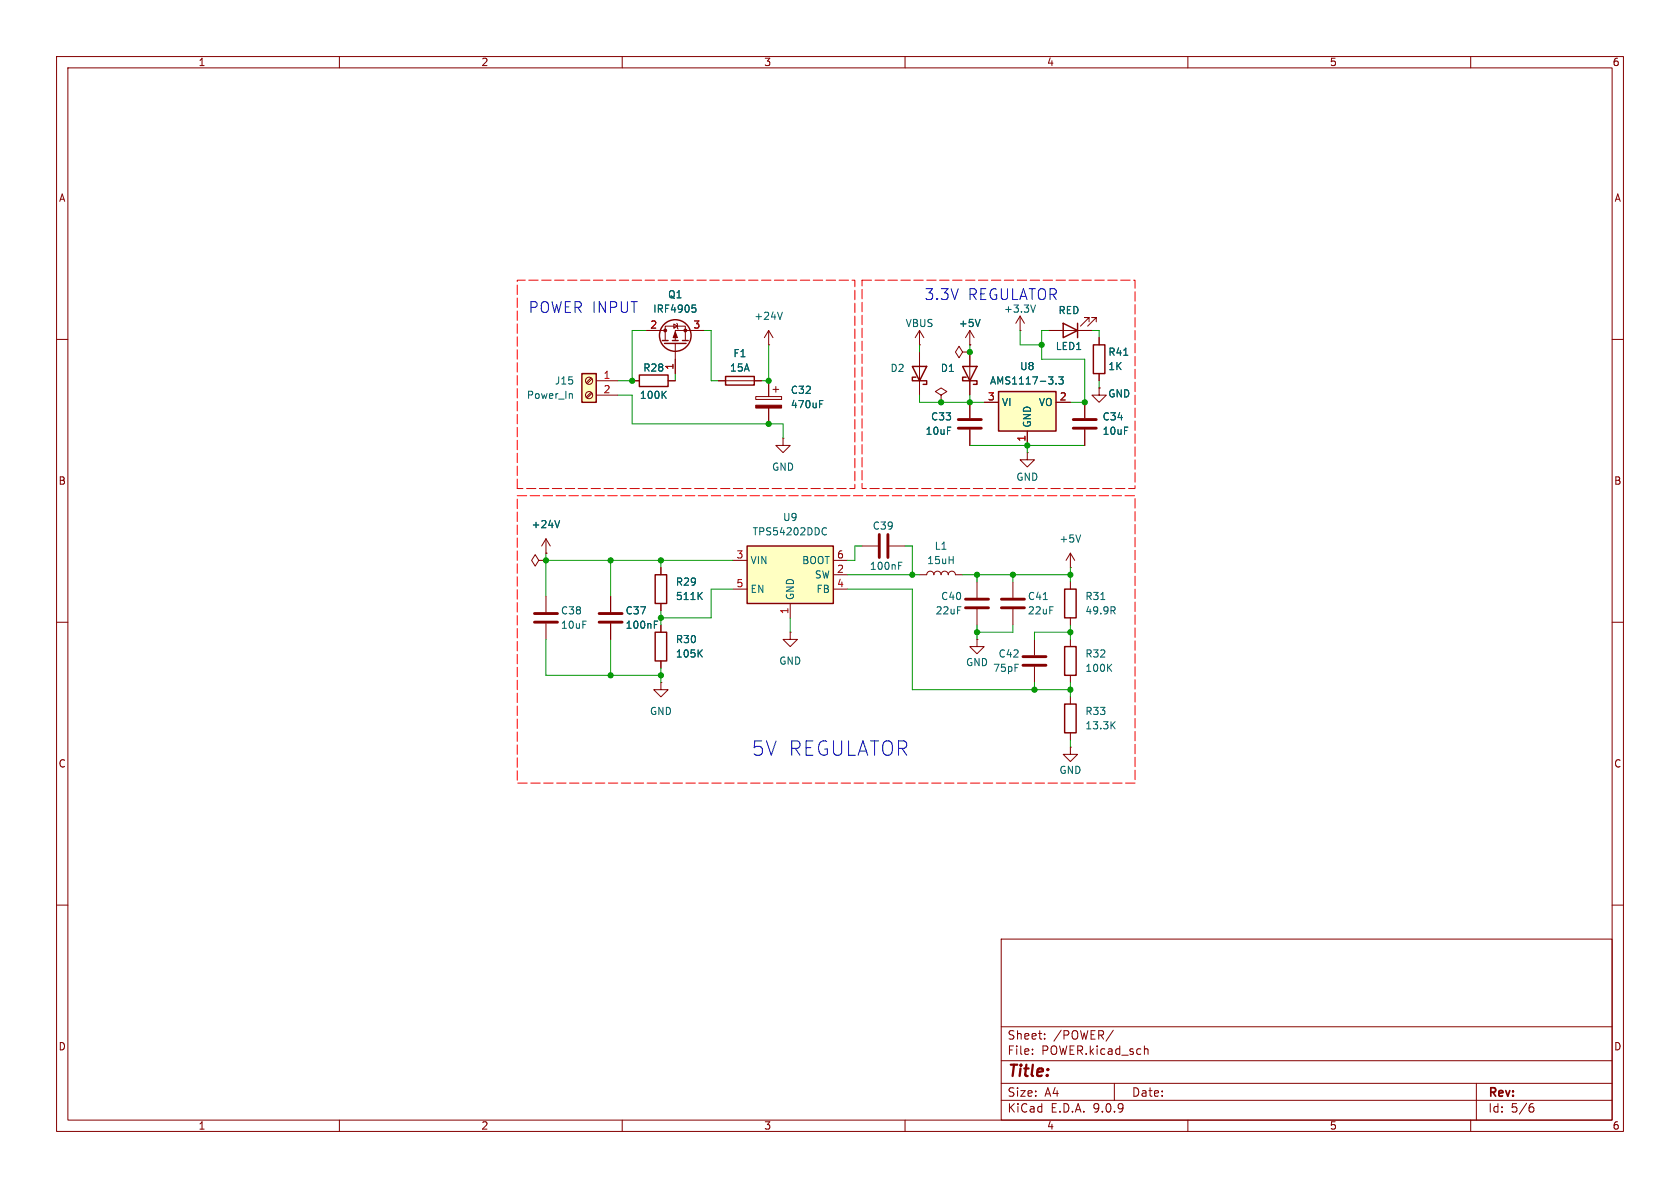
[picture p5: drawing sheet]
<svg xmlns="http://www.w3.org/2000/svg" width="297mm" height="210mm" viewBox="0 0 297 210" stroke-linecap="round" stroke-linejoin="round" font-family="sans-serif">
<g fill="none" stroke="#840000" stroke-width=".18">
<path d="M10 10h277v190h-277zM12 12h273v186h-273zM60 10v2M110 10v2M160 10v2M210 10v2M260 10v2M114.3 58.4h3.3M119.1 57.3l.7 .4-.7 .3zM119.6 57.2l.2 .1v.7l.1 .2M124.5 58.4h-5.1v1.8M171.4 58.4l-.7 1.3"/>
<path d="M171.4 58.4l.8 1.3M171.4 58.4v2.6M10 60h2M117.6 60.2v-2.5h3.6v2.5M119.4 60.7v5.3M133.6 70.1h4.6v.5h-4.6zM135.9 67.3v2.8M135.9 72.1v2.8M136.7 68.8h1M137.2 68.3v1M171.4 61h.1M285 60h2"/>
<path d="M95.2 99.1l-.6-1.1-.6 1.1 .6 1 .6-1h1.3M96.5 99.1h.1M152.4 96.5h2.8M157.2 96.5h2.8M189.2 97.8v2.5M189.2 97.8l-.7 1.3M189.2 97.8l.8 1.3M10 110h2M139.7 111.8v1.2h1.3l-1.3 1.3-1.3-1.3h1.3M139.7 111.8h.1M162.6 101.6h1.2a.64 .64 0 0 1 .7-.6 .64 .64 0 0 1 .6 .6 .64 .64 0 0 1 .6-.6 .64 .64 0 0 1 .7 .6 .64 .64 0 0 1 .6-.6 .64 .64 0 0 1 .6 .6 .64 .64 0 0 1 .7-.6 .64 .64 0 0 1 .6 .6h1.3M172.7 113v1.3h1.3l-1.3 1.3-1.3-1.3h1.3"/>
<path d="M172.7 113h.1M172.7 102.9v2.8M172.7 107.7v2.8M179.1 102.9v2.8M179.1 107.7v2.8M182.9 113v2.8M182.9 117.9v2.8M189.2 100.3h.1M189.2 102.9v1.2M189.2 109.2v1.3M189.2 113v1.3M189.2 119.4v1.3"/>
<path d="M285 110h2M116.8 120.7v1.2h1.3l-1.3 1.3-1.2-1.3h1.2M116.8 120.7h.1M189.2 132.1v1.3h1.3l-1.3 1.2-1.2-1.2h1.2M189.2 132.1h.1M189.2 123.2v1.3M189.2 129.5v1.3M10 160h2M177 166h108v32h-108zM285 160h2M60 198v2M110 198v2"/>
<path d="M160 198v2M177 194.5h108M177 191.5h108M177 187.5h108M177 181.5h108M182.5 186.3v.1M182.5 185.5v.1M184.7 183.6v.1M184.7 182.8v.1M196.8 182.1l-1.3 2M197 191.5v3M202.4 185.5h.5l.1 .9"/>
<path d="M210 198v2M260 198v2M261 191.5v6.5M270.6 195.7h.4l.2 .3-.1 .5-.5 .1M271 195.1l-.4 .1"/>
</g>
<path d="M155.4 94.5v4.1M157 94.5v4.1M170.7 105.9h4.1M170.7 107.4h4.1M177 105.9h4.1M177 107.4h4.1M180.8 116.1h4.1M180.8 117.6h4.1" fill="none" stroke="#840000" stroke-width=".51"/>
<g fill="none" stroke="#006464" stroke-width=".18">
<path d="M122.4 53.9h.6M122.5 54.4h.3l.2 .2-.1 .5-.4 .1M173.3 56.5l-.5 1.2M144.9 71.4h.4M144.9 70.8h.6M158.9 100h.4M158.9 99.4h.6M191 94.6l-.4 1.2M184.4 106h.8M194.6 106h.7M196 118l.5 .7M196.5 117.4l-.7 .7"/>
<path d="M196.7 107.9l.4 .6M197 107.3l.1 .2-.1 .4M196.6 128.1l.5 .7M197.1 127.6l-.7 .7"/>
</g>
<g fill="none" stroke="#840000" stroke-width=".25">
<path d="M117.1 60.2h1M117.5 60.7h3.8M118.9 60.2h1M120.6 60.2h1.1M188.2 114.3h2v5.1h-2zM188.2 104.1h2v5.1h-2zM188.2 124.5h2v5h-2z"/>
<circle cx="119.4" cy="59.3" r="2.79"/>
</g>
<g fill="#840000" stroke="#840000" stroke-width=".18">
<path d="M119.4 58.7l.4 1h-.8z"/>
<path d="M133.6 71.6h4.6v.5h-4.6z"/>
<circle cx="117.6" cy="58.4" r=".25"/>
<circle cx="121.2" cy="58.4" r=".25"/>
</g>
<path d="M132.1 96.5h15.2v10.2h-15.2z" fill="#ffffc2"/>
<path d="M132.1 96.5h15.2v10.2h-15.2z" fill="none" stroke="#840000" stroke-width=".25"/>
<path d="M162.6 58.4l-.8 1.3M162.6 58.4l.7 1.3M162.6 58.4v2.6M162.6 61h.1M129.5 99.1h2.6M147.3 99.1h2.6M129.5 104.1h2.6M139.7 106.7v2.5M147.3 104.1h2.6M147.3 101.6h2.6" fill="none" stroke="#840000" stroke-width=".18"/>
<path d="M145.6 93.4l.3-.1 .2 .1M146.1 94.4l-.2 .2-.3-.1" fill="none" stroke="#006464" stroke-width=".18"/>
<path d="M102.9 66h2.5v5.1h-2.5z" fill="#ffffc2"/>
<path d="M102.9 66h2.5v5.1h-2.5zM161.3 64.8h2.5l-1.2 2.5zM161.9 66.7h-.6v.6h2.5v.6h-.6M170.2 64.8h2.5l-1.3 2.5zM170.8 66.7h-.6v.6h2.5v.6h-.6" fill="none" stroke="#840000" stroke-width=".25"/>
<g fill="none" stroke="#840000" stroke-width=".18">
<path d="M104.5 66.8l-.9 .8M104.5 69.3l-.9 .9M104.7 67l-.9 .8M104.7 69.5l-.9 .9M105.4 67.3h3.8M105.4 69.9h3.8M138.4 77.5v1.2h1.3l-1.3 1.3-1.2-1.3h1.2M138.4 77.5h.1M162.6 62.2v7.7M166.4 69.9l1-.7-1-.6-1 .6 1 .7v1.2M166.4 71.1h.1M170.2 62.2l-.7-1-.6 1 .6 1 .7-1h1.2"/>
<path d="M171.4 62.2h.1M171.4 62.2v7.7M171.4 71.1v2.8M171.4 75.9v2.8M191.8 71.1v2.8M191.8 75.9v2.8M194.3 68.6v1.3h1.3l-1.3 1.2-1.3-1.2h1.3M194.3 68.6h.1M181.6 80v1.3h1.3l-1.3 1.3-1.3-1.3h1.3M181.6 80h.1"/>
<circle cx="104.1" cy="67.3" r=".63"/>
<circle cx="104.1" cy="69.8" r=".63"/>
</g>
<path d="M101 69.6l.2 .2v.6" fill="none" stroke="#006464" stroke-width=".18"/>
<path d="M169.4 74.2h4.1M169.4 75.7h4.1M189.7 74.2h4.1M189.7 75.7h4.1" fill="none" stroke="#840000" stroke-width=".51"/>
<path d="M176.5 69.2h10.2v7h-10.2z" fill="#ffffc2"/>
<path d="M188 57.2l2.5 1.2-2.5 1.3zM190.5 57.2v2.5M113 66.3h5.1v2h-5.1zM128.3 66.5h5v1.6h-5zM176.5 69.2h10.2v7h-10.2zM193.3 61h2v5h-2zM115.8 111.8h2.1v5h-2.1zM115.8 101.6h2.1v5.1h-2.1z" fill="none" stroke="#840000" stroke-width=".25"/>
<g fill="none" stroke="#840000" stroke-width=".18">
<path d="M114.3 58.4h2.5M121.9 58.4h2.6M135.9 58.4l-.8 1.3M135.9 58.4l.8 1.3M135.9 58.4v2.6M180.3 58.4h.1M180.3 55.9l-.7 1.3M180.3 55.9l.8 1.3M180.3 55.9v2.5M185.4 58.4h7.6M192.5 56.9v-.8h-.7h.7l-1.5 1.6M193.8 56.9v-.8h-.8h.8l-1.5 1.6"/>
<path d="M194.3 59.7v1.3M111.8 67.3h1.2M118.1 67.3h1.3M119.4 63.5v2.5M127 67.3h7.6M135.9 61h.1M135.9 67.3v2.8M135.9 72.1v2.8M166.4 71.1h.1M171.4 61h.1M171.4 62.2h.1M171.4 62.2v2.6"/>
<path d="M171.4 67.3v2.6M171.4 71.1v2.8M171.4 75.9v2.8M174 71.1h2.5M181.6 76.2v2.5M186.7 71.1h2.5M191.8 71.1v2.8M191.8 75.9v2.8M194.3 68.6h.1M194.3 66v1.3M96.5 97.8h.1M96.5 99.1h.1"/>
<path d="M96.5 95.3v2.5M96.5 95.3l-.7 1.2M96.5 95.3l.8 1.2M96.5 105.4v2.8M96.5 110.2v2.8M107.9 105.4v2.8M107.9 110.2v2.8M116.8 100.3v1.3M116.8 106.7v1.3M116.8 110.5v1.3M116.8 116.8v1.3"/>
</g>
<g fill="none" stroke="#006464" stroke-width=".18">
<path d="M122.4 53.9h.6M122.5 54.4h.3l.2 .2-.1 .5-.4 .1M138.3 55.2l-.4 1.3M173.3 56.5l-.5 1.2M183.1 53.9l-.5 1.3M117.2 69.7l.6 .7M117.8 69.2l-.7 .7M144.9 71.4h.4M144.9 70.8h.6M186.7 67.8v.1M187.2 66.6h.8l-.5 .5 .4 .1v.6l-.2 .1-.5-.1M198.7 62.8h.7"/>
<path d="M98.9 92l-.4 1.3M115.7 110.4h.4M115.7 109.8h.6M123.6 115.4l.5 .7M123.6 105.3l.5 .7M124.1 114.9l-.7 .7M124.1 104.7l-.7 .7"/>
</g>
<path d="M94.5 108.5h4.1M94.5 110h4.1M105.9 108.5h4.1M105.9 110h4.1" fill="none" stroke="#840000" stroke-width=".51"/>
<path d="M152.4 49.5h48.3v36.9h-48.3v-36.9M91.4 86.4v-36.9h59.7v36.9h-59.7M91.4 87.6h109.3v50.8h-109.3v-50.8" fill="none" stroke="#f00" stroke-width=".18" stroke-dasharray="1.7 .6"/>
<g fill="none" stroke="#009600" stroke-width=".18">
<path d="M114.3 58.4h-2.5v8.9h-2.6M124.5 58.4h1.2v8.9h1.3M180.3 58.4v2.6h3.8M185.4 58.4h-1.3v5.1h7.7v7.6h-2.6M193 58.4h1.3v1.3M109.2 69.9h2.6v5h26.6v2.6M119.4 66v1.3M135.9 61v6.3h-1.3M162.6 69.9v1.2h11.4M162.6 61v1.2M171.4 78.7h20.4M171.4 61v1.2"/>
<path d="M171.4 69.9v1.2M181.6 78.7v1.3M194.3 67.3v1.3M96.5 99.1h33M96.5 97.8v7.6M107.9 99.1v6.3M116.8 99.1v1.2M152.4 96.5h-1.3v2.6h-1.2M160 96.5h1.3v5.1M96.5 113v6.4h20.3M107.9 113v6.4M116.8 108v2.5"/>
<path d="M116.8 118.1v2.6M129.5 104.1h-3.8v5.1h-8.9M139.7 109.2v2.6M149.9 104.1h11.4v17.8h27.9M149.9 101.6h12.7M170.2 101.6h19M172.7 101.6v1.3M172.7 110.5v2.5M179.1 110.5v1.3h-6.4M179.1 101.6v1.3M189.2 111.8h-6.3v1.2M189.2 100.3v2.6"/>
<path d="M189.2 110.5v2.5M182.9 120.7v1.2M189.2 120.7v2.5M189.2 130.8v1.3"/>
</g>
<g fill="#009600" stroke="#009600" stroke-width=".18">
<circle cx="181.6" cy="78.7" r=".46"/>
<circle cx="179.1" cy="101.6" r=".46"/>
<circle cx="172.7" cy="101.6" r=".46"/>
<circle cx="161.3" cy="101.6" r=".46"/>
<circle cx="189.2" cy="101.6" r=".46"/>
<circle cx="189.2" cy="111.8" r=".46"/>
<circle cx="189.2" cy="121.9" r=".46"/>
<circle cx="182.9" cy="121.9" r=".46"/>
<circle cx="172.7" cy="111.8" r=".46"/>
<circle cx="166.4" cy="71.1" r=".46"/>
<circle cx="171.4" cy="71.1" r=".46"/>
<circle cx="191.8" cy="71.1" r=".46"/>
<circle cx="135.9" cy="74.9" r=".46"/>
<circle cx="135.9" cy="67.3" r=".46"/>
<circle cx="171.4" cy="62.2" r=".46"/>
<circle cx="184.1" cy="61" r=".46"/>
<circle cx="111.8" cy="67.3" r=".46"/>
<circle cx="116.8" cy="99.1" r=".46"/>
<circle cx="107.9" cy="99.1" r=".46"/>
<circle cx="96.5" cy="99.1" r=".46"/>
<circle cx="116.8" cy="109.2" r=".46"/>
<circle cx="107.9" cy="119.4" r=".46"/>
<circle cx="116.8" cy="119.4" r=".46"/>
</g>
<text font-size="3.5" fill="#0000c2" x="132.9" y="133.8">5V REGULATOR</text>
<text font-size="2.8" fill="#840000" x="178" y="190.9">Title:</text>
<g font-size="2.7" fill="#0000c2">
<text x="163.4" y="53.3">3.3V</text>
<text x="171.1" y="53.3">REGULATOR</text>
<text x="93.4" y="55.5">POWER INPUT</text>
</g>
<g font-size="2.1" fill="#840000">
<text x="178" y="184">Sheet:</text>
<text x="186.2" y="184">/POWER/</text>
<text x="178" y="186.7">File:</text>
<text x="184.1" y="186.7">POWER.kicad_sch</text>
<text x="178" y="196.9">KiCad</text>
<text x="178" y="194.1">Size:</text>
<text x="184.7" y="194.1">A4</text>
<text x="185.7" y="196.9">E.D.A.</text>
<text x="193.3" y="196.9">9.0.9</text>
<text x="200" y="194.1">Date:</text>
<text x="263" y="194.3">Rev:</text>
<text x="263" y="196.9">Id:</text>
<text x="267.1" y="196.9">5/6</text>
</g>
<g font-size="1.8" fill="#840000">
<text x="35" y="11.9">1</text>
<text x="85" y="11.9">2</text>
<text x="135" y="11.9">3</text>
<text x="185" y="11.9">4</text>
<text x="235" y="11.9">5</text>
<text x="285" y="11.9">6</text>
<text x="10.3" y="35.9">A</text>
<text x="285.3" y="35.9">A</text>
<text x="10.3" y="85.9">B</text>
<text x="285.3" y="85.9">B</text>
<text x="10.3" y="135.9">C</text>
<text x="285.3" y="135.9">C</text>
<text x="10.3" y="185.9">D</text>
<text x="285.3" y="185.9">D</text>
<text x="35" y="199.9">1</text>
<text x="85" y="199.9">2</text>
<text x="135" y="199.9">3</text>
<text x="185" y="199.9">4</text>
<text x="235" y="199.9">5</text>
<text x="285" y="199.9">6</text>
</g>
<g font-size="1.8" fill="#006464">
<text x="118" y="52.9">Q1</text>
<text x="115.4" y="55.5">IRF4905</text>
<text x="133.2" y="56.7">+24V</text>
<text x="160" y="58">VBUS</text>
<text x="169.4" y="58">+5V</text>
<text x="177.4" y="55.5">+3.3V</text>
<text x="187" y="55.7">RED</text>
<text x="113.6" y="65.9">R28</text>
<text x="129" y="65.9">15A</text>
<text x="129.6" y="63.3">F1</text>
<text x="157.3" y="66">D2</text>
<text x="166.2" y="66">D1</text>
<text x="180.2" y="65.6">U8</text>
<text x="186.5" y="62.1">LED1</text>
<text x="195.8" y="65.6">1K</text>
<text x="195.8" y="63.1">R41</text>
<text x="93" y="70.7">Power_In</text>
<text x="98" y="68.2">J15</text>
<text x="113" y="70.7">100K</text>
<text x="139.7" y="69.8">C32</text>
<text x="174.9" y="68.2">AMS1117-3.3</text>
<text x="177" y="72">VI</text>
<text x="183.6" y="72">VO</text>
<text x="195.8" y="70.5">GND</text>
<text x="139.7" y="72.4">470uF</text>
<text x="163.5" y="77.1">10uF</text>
<text x="164.5" y="74.5">C33</text>
<text x="182.5" y="75.7" transform="rotate(-90 182.5 75.7)">GND</text>
<text x="194.8" y="74.5">C34</text>
<text x="194.8" y="77.1">10uF</text>
<text x="136.4" y="83.4">GND</text>
<text x="179.6" y="85.2">GND</text>
<text x="93.9" y="93.6">+24V</text>
<text x="132.9" y="94.8">TPS54202DDC</text>
<text x="138.3" y="92.3">U9</text>
<text x="154.2" y="93.8">C39</text>
<text x="132.6" y="99.9">VIN</text>
<text x="141.7" y="99.9">BOOT</text>
<text x="153.7" y="100.9">100nF</text>
<text x="163.8" y="99.9">15uH</text>
<text x="165.1" y="97.4">L1</text>
<text x="187.2" y="96.1">+5V</text>
<text x="119.4" y="106.3">511K</text>
<text x="119.4" y="103.7">R29</text>
<text x="132.6" y="105">EN</text>
<text x="140.6" y="106.2" transform="rotate(-90 140.6 106.2)">GND</text>
<text x="143.9" y="102.5">SW</text>
<text x="144.3" y="105">FB</text>
<text x="166.3" y="106.3">C40</text>
<text x="181.6" y="106.3">C41</text>
<text x="191.8" y="106.3">R31</text>
<text x="99.1" y="108.8">C38</text>
<text x="99.1" y="111.4">10uF</text>
<text x="110.5" y="111.4">100nF</text>
<text x="110.5" y="108.8">C37</text>
<text x="119.4" y="113.9">R30</text>
<text x="165.3" y="108.8">22uF</text>
<text x="181.6" y="108.8">22uF</text>
<text x="191.8" y="108.8">49.9R</text>
<text x="119.4" y="116.4">105K</text>
<text x="137.7" y="117.7">GND</text>
<text x="170.7" y="118">GND</text>
<text x="175.5" y="119">75pF</text>
<text x="176.4" y="116.4">C42</text>
<text x="191.8" y="119">100K</text>
<text x="191.8" y="116.4">R32</text>
<text x="114.8" y="126.6">GND</text>
<text x="191.8" y="129.1">13.3K</text>
<text x="191.8" y="126.6">R33</text>
<text x="187.2" y="137">GND</text>
</g>
<g font-size="1.8" fill="#a90000">
<text x="114.9" y="58.2">2</text>
<text x="122.5" y="58.2">3</text>
<text x="119.1" y="65.5" transform="rotate(-90 119.1 65.5)">1</text>
<text x="106.6" y="67.1">1</text>
<text x="106.6" y="69.6">2</text>
<text x="174.6" y="70.9">3</text>
<text x="187.3" y="70.9">2</text>
<text x="181.4" y="78.2" transform="rotate(-90 181.4 78.2)">1</text>
<text x="130.1" y="98.8">3</text>
<text x="147.9" y="98.8">6</text>
<text x="147.9" y="101.3">2</text>
<text x="130.1" y="103.9">5</text>
<text x="147.9" y="103.9">4</text>
<text x="139.4" y="108.7" transform="rotate(-90 139.4 108.7)">1</text>
</g>
</svg>
